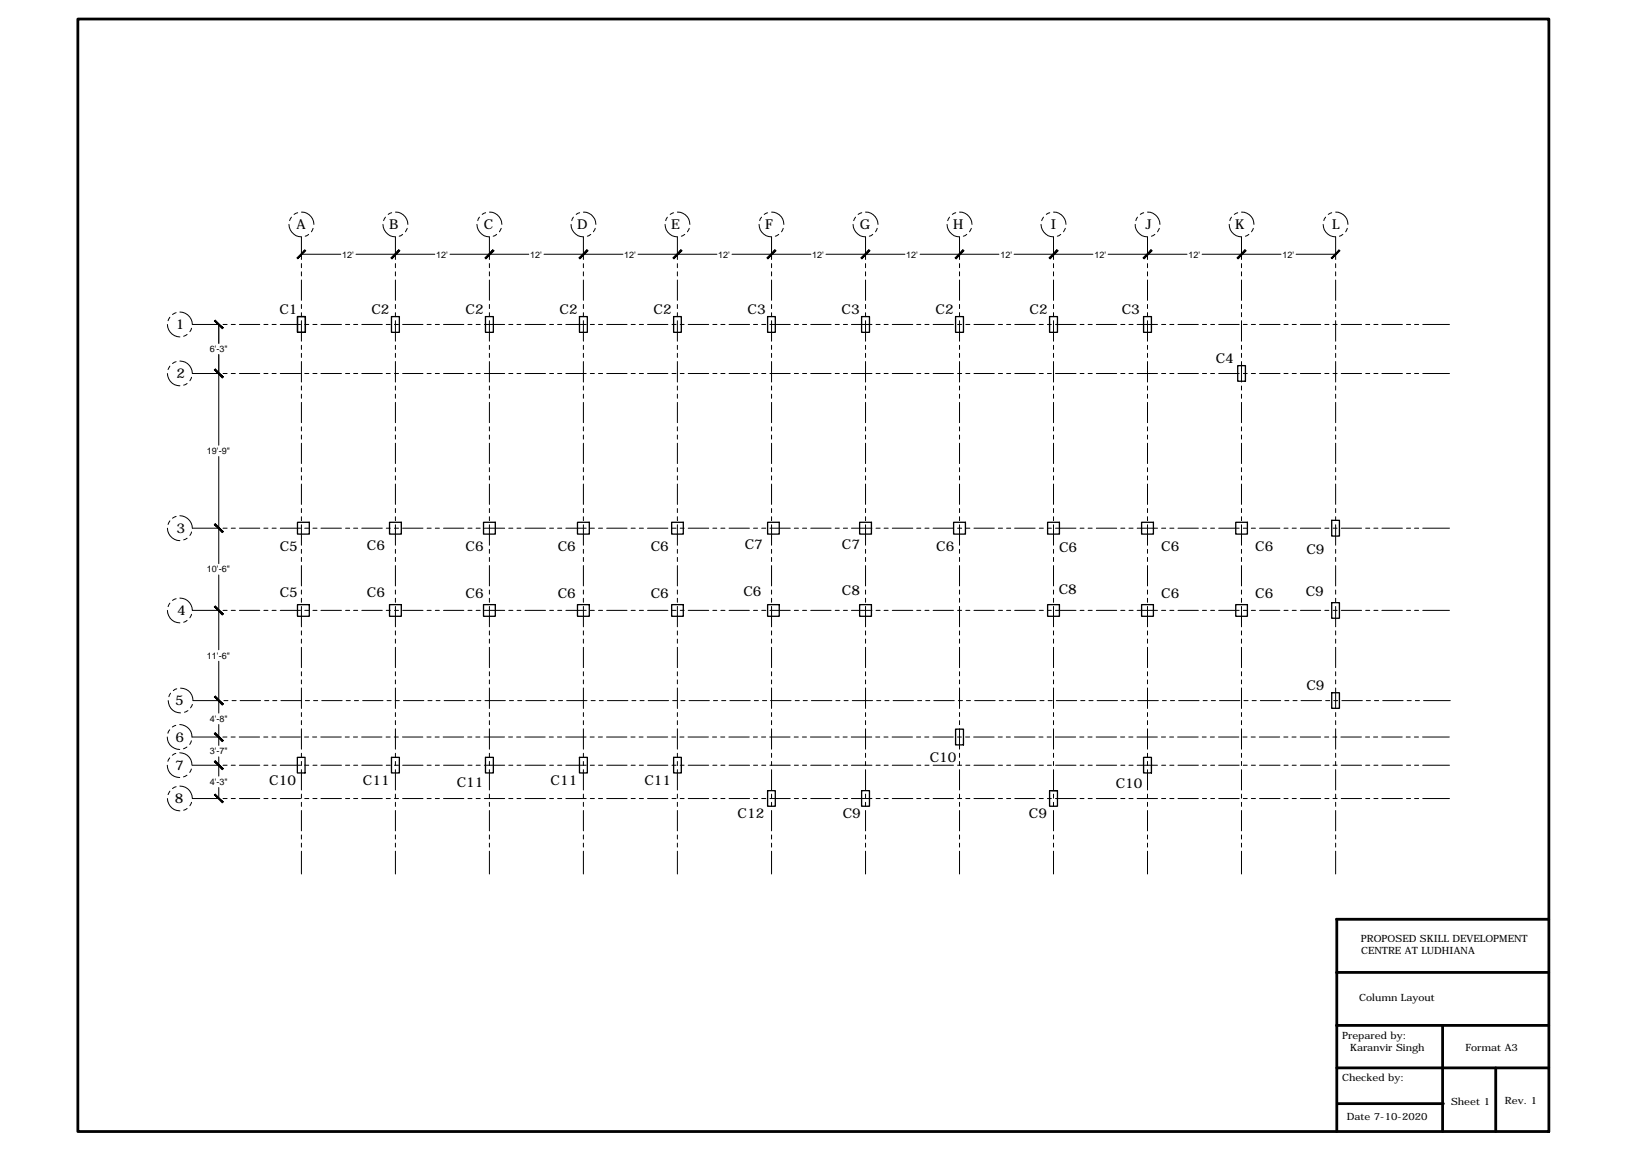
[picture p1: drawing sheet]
<svg xmlns="http://www.w3.org/2000/svg" width="420mm" height="297mm" viewBox="0 0 420 297" stroke-linecap="round" stroke-linejoin="round" font-family="sans-serif">
<!-- layer: Str Column -->
<g fill="none" stroke="#000" stroke-width=".34">
<path d="M76.8 81.7h2v4.1h-2zM101 81.7h2.1v4.1h-2.1zM125.3 81.7h2v4.1h-2zM149.5 81.7h2.1v4.1h-2.1zM173.8 81.7h2v4.1h-2zM198.1 81.7h2v4.1h-2zM222.4 81.7h2v4.1h-2zM246.6 81.7h2.1v4.1h-2.1zM270.9 81.7h2v4.1h-2zM295.1 81.7h2.1v4.1h-2.1zM319.4 94.4h2v4h-2zM76.8 134.8h3v3h-3z"/>
<path d="M100.5 134.8h3.1v3h-3.1zM124.8 134.8h3v3h-3zM149 134.8h3.1v3h-3.1zM173.3 134.8h3v3h-3zM198.1 134.8h3v3h-3zM221.9 134.8h3v3h-3zM246.1 134.8h3.1v3h-3.1zM270.4 134.8h3v3h-3zM294.6 134.8h3.1v3h-3.1zM318.9 134.8h3v3h-3zM343.7 134.3h2v4h-2zM76.8 156h3v3h-3z"/>
<path d="M100.5 156h3.1v3h-3.1zM124.8 156h3v3h-3zM149 156h3.1v3h-3.1zM173.3 156h3v3h-3zM198.1 156h3v3h-3zM221.9 156h3v3h-3zM270.4 156h3v3h-3zM294.6 156h3.1v3h-3.1zM318.9 156h3v3h-3zM343.7 155.5h2v4.1h-2zM343.7 178.8h2v4h-2zM76.7 195.5h2v4h-2z"/>
<path d="M101 195.5h2.1v4h-2.1zM125.3 195.5h2v4h-2zM149.5 195.5h2.1v4h-2.1zM173.8 195.5h2v4h-2zM246.6 188.2h2.1v4h-2.1zM295.1 195.5h2.1v4h-2.1zM198.1 204h2v4.1h-2zM222.4 204h2v4.1h-2zM270.9 204h2v4.1h-2z"/>
</g>
<!-- layer: Str Beam -->
<path d="M271.4 204h1.5" fill="none" stroke="#000" stroke-width=".34"/>
<!-- layer: Str grid -->
<g fill="none" stroke="#000" stroke-width=".26">
<path d="M74.6 57.9a3.3 3.3 0 0 0 3.2 3.2v5.9M75.2 56l-.5 .9M76.8 54.9l-.9 .4M77.8 54.7a3.2 3.2 0 0 1 3.2 3.2M80.8 58.9l-.4 .9M98.8 57.9a3.3 3.3 0 0 0 3.3 3.2v5.9M99.5 56l-.5 .9M101.1 54.9l-.9 .4M102.1 54.7a3.2 3.2 0 0 1 3.2 3.2M105.1 58.9l-.5 .9M123.1 57.9a3.3 3.3 0 0 0 3.2 3.2v5.9M123.7 56l-.4 .9"/>
<path d="M125.3 54.9l-.9 .4M126.3 54.7a3.2 3.2 0 0 1 3.2 3.2M129.4 58.9l-.5 .9M147.4 57.9a3.2 3.2 0 0 0 3.2 3.2v5.9M148 56l-.4 .9M149.6 54.9l-.9 .4M150.6 54.7a3.1 3.1 0 0 1 3.2 3.2M153.6 58.9l-.5 .9M171.6 57.9a3.2 3.2 0 0 0 3.2 3.2v5.9M172.2 56l-.4 .9M173.8 54.9l-.8 .4M174.8 54.7a3.1 3.1 0 0 1 3.2 3.2"/>
<path d="M177.9 58.9l-.5 .9M195.9 57.9a3.2 3.2 0 0 0 3.2 3.2v5.9M196.5 56l-.4 .9M198.1 54.9l-.9 .4M199.1 54.7a3.1 3.1 0 0 1 3.2 3.2M202.1 58.9l-.4 .9M220.2 57.9a3.3 3.3 0 0 0 3.2 3.2v5.9M220.8 56l-.5 .9M222.4 54.9l-.9 .4M223.4 54.7a3.2 3.2 0 0 1 3.2 3.2M226.4 58.9l-.4 .9M244.4 57.9a3.3 3.3 0 0 0 3.2 3.2v5.9"/>
<path d="M245.1 56l-.5 .9M246.7 54.9l-.9 .4M247.6 54.7a3.2 3.2 0 0 1 3.3 3.2M250.7 58.9l-.5 .9M268.7 57.9a3.3 3.3 0 0 0 3.2 3.2v5.9M269.3 56l-.5 .9M270.9 54.9l-.9 .4M271.9 54.7a3.2 3.2 0 0 1 3.2 3.2M274.9 58.9l-.4 .9M293 57.9a3.2 3.2 0 0 0 3.1 3.2v5.9M293.6 56l-.5 .9M295.2 54.9l-.9 .4"/>
<path d="M296.1 54.7a3.2 3.2 0 0 1 3.3 3.2M299.2 58.9l-.5 .9M317.2 57.9a3.2 3.2 0 0 0 3.2 3.2v5.9M317.8 56l-.4 .9M319.4 54.9l-.9 .4M320.4 54.7a3.1 3.1 0 0 1 3.2 3.2M323.5 58.9l-.5 .9M341.5 57.9a3.2 3.2 0 0 0 3.2 3.2v5.9M342.1 56l-.4 .9M343.7 54.9l-.9 .4M344.7 54.7a3.1 3.1 0 0 1 3.2 3.2M347.7 58.9l-.4 .9"/>
<path d="M77.8 68v1.1M77.8 70.1v1.1M77.8 72.3v5.2M77.8 78.6v1M77.8 65.6h10.2M79.7 60.5l-.9 .5M91.9 65.6h20.3M102.1 68v1.1M102.1 70.1v1.1M102.1 72.3v5.2M102.1 78.6v1M103.9 60.5l-.9 .5"/>
<path d="M116.1 65.6h20.4M126.3 68v1.1M126.3 70.1v1.1M126.3 72.3v5.2M126.3 78.6v1M128.2 60.5l-.9 .5M140.4 65.6h20.4M150.6 68v1.1M150.6 70.1v1.1M150.6 72.3v5.2M150.6 78.6v1M152.5 60.5l-.9 .5"/>
<path d="M164.7 65.6h20.3M174.8 68v1.1M174.8 70.1v1.1M174.8 72.3v5.2M174.8 78.6v1M176.7 60.5l-.9 .5M188.9 65.6h20.4M199.1 68v1.1M199.1 70.1v1.1M199.1 72.3v5.2M199.1 78.6v1M201 60.5l-.9 .5"/>
<path d="M213.2 65.6h20.3M223.4 68v1.1M223.4 70.1v1.1M223.4 72.3v5.2M223.4 78.6v1M225.2 60.5l-.8 .5M237.5 65.6h20.3M247.6 68v1.1M247.6 70.1v1.1M247.6 72.3v5.2M247.6 78.6v1M249.5 60.5l-.9 .5"/>
<path d="M261.7 65.6h20.4M271.9 68v1.1M271.9 70.1v1.1M271.9 72.3v5.2M271.9 78.6v1M273.8 60.5l-.9 .5M286 65.6h20.4M296.1 68v1.1M296.1 70.1v1.1M296.1 72.3v5.2M296.1 78.6v1M298.1 60.5l-.9 .5"/>
<path d="M310.2 65.6h20.4M320.4 68v1.1M320.4 70.1v1.1M320.4 72.3v5.2M320.4 78.6v1M322.3 60.5l-.9 .5M334.5 65.6h10.2M344.7 68v1.1M344.7 70.1v1.1M344.7 72.3v5.2M344.7 78.6v1M346.6 60.5l-.9 .5"/>
<path d="M43.2 83.7a3.3 3.3 0 0 0 3.2 3.3M43.2 96.4a3.2 3.2 0 0 0 3.2 3.2M43.8 81.9l-.4 .9M43.8 94.5l-.4 .9M45.5 80.7l-1 .5M45.5 93.3l-1 .5M46.4 80.5a3.3 3.3 0 0 1 3.2 3.2h6.9M46.4 93.2a3.2 3.2 0 0 1 3.2 3.2h6.9M48.3 86.3l-.9 .5M48.3 99l-.9 .4M49.4 84.7l-.4 .9M49.4 97.4l-.4 .9"/>
<path d="M56.5 96.4v18.5M57.6 96.4h1M57.6 83.7h1M59.7 96.4h1M59.7 83.7h1M61.8 96.4h5.2M61.8 83.7h5.2M68.1 96.4h1.1M68.1 83.7h1.1M70.2 96.4h1.1M70.2 83.7h1.1M72.3 96.4h5.3"/>
<path d="M72.3 83.7h5.3M77.8 80.7v1M77.8 82.8v5.3M77.8 89.1v1.1M77.8 91.2v1M77.8 93.3v5.3M77.8 99.6v1.1M78.6 96.4h1.1M78.6 83.7h1.1M80.8 96.4h1M80.8 83.7h1M82.8 96.4h5.3"/>
<path d="M82.8 83.7h5.3M89.2 96.4h1M89.2 83.7h1M91.3 96.4h1M91.3 83.7h1M93.4 96.4h5.3M93.4 83.7h5.3M99.7 96.4h1M99.7 83.7h1M101.8 96.4h1.1M101.8 83.7h1.1M102.1 80.7v1"/>
<path d="M102.1 82.8v5.3M102.1 89.1v1.1M102.1 91.2v1M102.1 93.3v5.3M102.1 99.6v1.1M103.9 96.4h5.3M103.9 83.7h5.3M110.2 96.4h1.1M110.2 83.7h1.1M112.3 96.4h1.1M112.3 83.7h1.1M114.5 96.4h5.2"/>
<path d="M114.5 83.7h5.2M120.8 96.4h1M120.8 83.7h1M122.9 96.4h1M122.9 83.7h1M125 96.4h5.2M125 83.7h5.2M126.3 80.7v1M126.3 82.8v5.3M126.3 89.1v1.1M126.3 91.2v1M126.3 93.3v5.3"/>
<path d="M126.3 99.6v1.1M131.3 96.4h1.1M131.3 83.7h1.1M133.4 96.4h1M133.4 83.7h1M135.5 96.4h5.3M135.5 83.7h5.3M141.8 96.4h1.1M141.8 83.7h1.1M143.9 96.4h1.1M143.9 83.7h1.1M146 96.4h5.3"/>
<path d="M146 83.7h5.3M150.6 80.7v1M150.6 82.8v5.3M150.6 89.1v1.1M150.6 91.2v1M150.6 93.3v5.3M150.6 99.6v1.1M152.3 96.4h1.1M152.3 83.7h1.1M154.5 96.4h1M154.5 83.7h1M156.6 96.4h5.2"/>
<path d="M156.6 83.7h5.2M162.9 96.4h1M162.9 83.7h1M165 96.4h1.1M165 83.7h1.1M167.1 96.4h5.3M167.1 83.7h5.3M173.4 96.4h1.1M173.4 83.7h1.1M174.8 80.7v1M174.8 82.8v5.3M174.8 89.1v1.1"/>
<path d="M174.8 91.2v1M174.8 93.3v5.3M174.8 99.6v1.1M175.5 96.4h1.1M175.5 83.7h1.1M177.6 96.4h5.3M177.6 83.7h5.3M184 96.4h1M184 83.7h1M186 96.4h1.1M186 83.7h1.1M188.2 96.4h5.2"/>
<path d="M188.2 83.7h5.2M194.5 96.4h1M194.5 83.7h1M196.6 96.4h1M196.6 83.7h1M198.7 96.4h5.2M198.7 83.7h5.2M199.1 80.7v1M199.1 82.8v5.3M199.1 89.1v1.1M199.1 91.2v1M199.1 93.3v5.3"/>
<path d="M199.1 99.6v1.1M205 96.4h1.1M205 83.7h1.1M207.1 96.4h1.1M207.1 83.7h1.1M209.2 96.4h5.3M209.2 83.7h5.3M215.5 96.4h1.1M215.5 83.7h1.1M217.7 96.4h1M217.7 83.7h1M219.7 96.4h5.3"/>
<path d="M219.7 83.7h5.3M223.4 80.7v1M223.4 82.8v5.3M223.4 89.1v1.1M223.4 91.2v1M223.4 93.3v5.3M223.4 99.6v1.1M226.1 96.4h1M226.1 83.7h1M228.2 96.4h1M228.2 83.7h1M230.3 96.4h5.3"/>
<path d="M230.3 83.7h5.3M236.6 96.4h1M236.6 83.7h1M238.7 96.4h1.1M238.7 83.7h1.1M240.8 96.4h5.3M240.8 83.7h5.3M247.1 96.4h1.1M247.1 83.7h1.1M247.6 80.7v1M247.6 82.8v5.3M247.6 89.1v1.1"/>
<path d="M247.6 91.2v1M247.6 93.3v5.3M247.6 99.6v1.1M249.2 96.4h1.1M249.2 83.7h1.1M251.4 96.4h5.2M251.4 83.7h5.2M257.7 96.4h1M257.7 83.7h1M259.8 96.4h1M259.8 83.7h1M261.9 96.4h5.3"/>
<path d="M261.9 83.7h5.3M268.2 96.4h1.1M268.2 83.7h1.1M270.3 96.4h1M270.3 83.7h1M271.9 80.7v1M271.9 82.8v5.3M271.9 89.1v1.1M271.9 91.2v1M271.9 93.3v5.3M271.9 99.6v1.1M272.4 96.4h5.3"/>
<path d="M272.4 83.7h5.3M278.8 96.4h1M278.8 83.7h1M280.8 96.4h1.1M280.8 83.7h1.1M282.9 96.4h5.3M282.9 83.7h5.3M289.2 96.4h1.1M289.2 83.7h1.1M291.4 96.4h1M291.4 83.7h1M293.5 96.4h5.2"/>
<path d="M293.5 83.7h5.2M296.1 80.7v1M296.1 82.8v5.3M296.1 89.1v1.1M296.1 91.2v1M296.1 93.3v5.3M296.1 99.6v1.1M299.8 96.4h1M299.8 83.7h1M301.9 96.4h1.1M301.9 83.7h1.1M304 96.4h5.3"/>
<path d="M304 83.7h5.3M310.3 96.4h1.1M310.3 83.7h1.1M312.4 96.4h1.1M312.4 83.7h1.1M314.5 96.4h5.3M314.5 83.7h5.3M320.4 80.7v1M320.4 82.8v5.3M320.4 89.1v1.1M320.4 91.2v1M320.4 93.3v5.3"/>
<path d="M320.4 99.6v1.1M320.9 96.4h1M320.9 83.7h1M322.9 96.4h1.1M322.9 83.7h1.1M325.1 96.4h5.3M325.1 83.7h5.3M331.4 96.4h1M331.4 83.7h1M333.5 96.4h1M333.5 83.7h1M335.6 96.4h5.3"/>
<path d="M335.6 83.7h5.3M341.9 96.4h1.1M341.9 83.7h1.1M344 96.4h1.1M344 83.7h1.1M344.7 80.7v1M344.7 82.8v5.3M344.7 89.1v1.1M344.7 91.2v1M344.7 93.3v5.3M344.7 99.6v1.1M346.1 96.4h5.3"/>
<path d="M346.1 83.7h5.3M352.5 96.4h1M352.5 83.7h1M354.6 96.4h1M354.6 83.7h1M356.6 96.4h5.3M356.6 83.7h5.3M363 96.4h1.1M363 83.7h1.1M365.1 96.4h1M365.1 83.7h1M367.2 96.4h6.9"/>
<path d="M367.2 83.7h6.9M56.5 117.8v27.7M77.8 101.7v1.1M77.8 103.8v5.3M77.8 110.2v1M77.8 112.3v1M77.8 114.4v5.2M102.1 101.7v1.1M102.1 103.8v5.3M102.1 110.2v1M102.1 112.3v1M102.1 114.4v5.2"/>
<path d="M126.3 101.7v1.1M126.3 103.8v5.3M126.3 110.2v1M126.3 112.3v1M126.3 114.4v5.2M150.6 101.7v1.1M150.6 103.8v5.3M150.6 110.2v1M150.6 112.3v1M150.6 114.4v5.2M174.8 101.7v1.1M174.8 103.8v5.3"/>
<path d="M174.8 110.2v1M174.8 112.3v1M174.8 114.4v5.2M199.1 101.7v1.1M199.1 103.8v5.3M199.1 110.2v1M199.1 112.3v1M199.1 114.4v5.2M223.4 101.7v1.1M223.4 103.8v5.3M223.4 110.2v1M223.4 112.3v1"/>
<path d="M223.4 114.4v5.2M247.6 101.7v1.1M247.6 103.8v5.3M247.6 110.2v1M247.6 112.3v1M247.6 114.4v5.2M271.9 101.7v1.1M271.9 103.8v5.3M271.9 110.2v1M271.9 112.3v1M271.9 114.4v5.2M296.1 101.7v1.1"/>
<path d="M296.1 103.8v5.3M296.1 110.2v1M296.1 112.3v1M296.1 114.4v5.2M320.4 101.7v1.1M320.4 103.8v5.3M320.4 110.2v1M320.4 112.3v1M320.4 114.4v5.2M344.7 101.7v1.1M344.7 103.8v5.3M344.7 110.2v1"/>
<path d="M344.7 112.3v1M344.7 114.4v5.2M43.2 136.3a3.3 3.3 0 0 0 3.2 3.2M43.8 134.4l-.4 .9M45.5 133.3l-1 .4M46.4 133.1a3.3 3.3 0 0 1 3.2 3.2h6.9M48.3 138.9l-.9 .4M49.4 137.3l-.4 .9M57.6 136.3h1M59.7 136.3h1M61.8 136.3h5.2M68.1 136.3h1.1"/>
<path d="M70.2 136.3h1.1M72.3 136.3h5.3M77.8 120.7v1.1M77.8 122.8v1.1M77.8 124.9v5.3M77.8 131.2v1.1M77.8 133.4v1M77.8 135.4v5.3M78.6 136.3h1.1M80.8 136.3h1M82.8 136.3h5.3M89.2 136.3h1"/>
<path d="M91.3 136.3h1M93.4 136.3h5.3M99.7 136.3h1M101.8 136.3h1.1M102.1 120.7v1.1M102.1 122.8v1.1M102.1 124.9v5.3M102.1 131.2v1.1M102.1 133.4v1M102.1 135.4v5.3M103.9 136.3h5.3M110.2 136.3h1.1"/>
<path d="M112.3 136.3h1.1M114.5 136.3h5.2M120.8 136.3h1M122.9 136.3h1M125 136.3h5.2M126.3 120.7v1.1M126.3 122.8v1.1M126.3 124.9v5.3M126.3 131.2v1.1M126.3 133.4v1M126.3 135.4v5.3M131.3 136.3h1.1"/>
<path d="M133.4 136.3h1M135.5 136.3h5.3M141.8 136.3h1.1M143.9 136.3h1.1M146 136.3h5.3M150.6 120.7v1.1M150.6 122.8v1.1M150.6 124.9v5.3M150.6 131.2v1.1M150.6 133.4v1M150.6 135.4v5.3M152.3 136.3h1.1"/>
<path d="M154.5 136.3h1M156.6 136.3h5.2M162.9 136.3h1M165 136.3h1.1M167.1 136.3h5.3M173.4 136.3h1.1M174.8 120.7v1.1M174.8 122.8v1.1M174.8 124.9v5.3M174.8 131.2v1.1M174.8 133.4v1M174.8 135.4v5.3"/>
<path d="M175.5 136.3h1.1M177.6 136.3h5.3M184 136.3h1M186 136.3h1.1M188.2 136.3h5.2M194.5 136.3h1M196.6 136.3h1M198.7 136.3h5.2M199.1 120.7v1.1M199.1 122.8v1.1M199.1 124.9v5.3M199.1 131.2v1.1"/>
<path d="M199.1 133.4v1M199.1 135.4v5.3M205 136.3h1.1M207.1 136.3h1.1M209.2 136.3h5.3M215.5 136.3h1.1M217.7 136.3h1M219.7 136.3h5.3M223.4 120.7v1.1M223.4 122.8v1.1M223.4 124.9v5.3M223.4 131.2v1.1"/>
<path d="M223.4 133.4v1M223.4 135.4v5.3M226.1 136.3h1M228.2 136.3h1M230.3 136.3h5.3M236.6 136.3h1M238.7 136.3h1.1M240.8 136.3h5.3M247.1 136.3h1.1M247.6 120.7v1.1M247.6 122.8v1.1M247.6 124.9v5.3"/>
<path d="M247.6 131.2v1.1M247.6 133.4v1M247.6 135.4v5.3M249.2 136.3h1.1M251.4 136.3h5.2M257.7 136.3h1M259.8 136.3h1M261.9 136.3h5.3M268.2 136.3h1.1M270.3 136.3h1M271.9 120.7v1.1M271.9 122.8v1.1"/>
<path d="M271.9 124.9v5.3M271.9 131.2v1.1M271.9 133.4v1M271.9 135.4v5.3M272.4 136.3h5.3M278.8 136.3h1M280.8 136.3h1.1M282.9 136.3h5.3M289.2 136.3h1.1M291.4 136.3h1M293.5 136.3h5.2M296.1 120.7v1.1"/>
<path d="M296.1 122.8v1.1M296.1 124.9v5.3M296.1 131.2v1.1M296.1 133.4v1M296.1 135.4v5.3M299.8 136.3h1M301.9 136.3h1.1M304 136.3h5.3M310.3 136.3h1.1M312.4 136.3h1.1M314.5 136.3h5.3M320.4 120.7v1.1"/>
<path d="M320.4 122.8v1.1M320.4 124.9v5.3M320.4 131.2v1.1M320.4 133.4v1M320.4 135.4v5.3M320.9 136.3h1M322.9 136.3h1.1M325.1 136.3h5.2M331.4 136.3h1M333.5 136.3h1M335.6 136.3h5.3M341.9 136.3h1.1"/>
<path d="M344 136.3h1.1M344.7 120.7v1.1M344.7 122.8v1.1M344.7 124.9v5.3M344.7 131.2v1.1M344.7 133.4v1M344.7 135.4v5.3M346.1 136.3h5.3M352.5 136.3h1M354.6 136.3h1M356.6 136.3h5.3M363 136.3h1.1"/>
<path d="M365.1 136.3h1M367.2 136.3h6.9M43.2 157.5a3.2 3.2 0 0 0 3.2 3.2M43.8 155.7l-.4 .8M45.5 154.5l-1 .4M46.4 154.3a3.2 3.2 0 0 1 3.2 3.2h6.9M49.4 158.5l-.4 .9M56.5 148.4v19.3M57.6 157.5h1M59.7 157.5h1M61.8 157.5h5.2M68.1 157.5h1.1"/>
<path d="M70.2 157.5h1.1M72.3 157.5h5.3M77.8 141.8v1M77.8 143.8v1.1M77.8 146v5.2M77.8 152.3v1M77.8 154.4v1M77.8 156.5v5.3M78.6 157.5h1.1M80.8 157.5h1M82.8 157.5h5.3M89.2 157.5h1"/>
<path d="M91.3 157.5h1M93.4 157.5h5.3M99.7 157.5h1M101.8 157.5h1.1M102.1 141.8v1M102.1 143.8v1.1M102.1 146v5.2M102.1 152.3v1M102.1 154.4v1M102.1 156.5v5.3M103.9 157.5h5.3M110.2 157.5h1.1"/>
<path d="M112.3 157.5h1.1M114.5 157.5h5.2M120.8 157.5h1M122.9 157.5h1M125 157.5h5.2M126.3 141.8v1M126.3 143.8v1.1M126.3 146v5.2M126.3 152.3v1M126.3 154.4v1M126.3 156.5v5.3M131.3 157.5h1.1"/>
<path d="M133.4 157.5h1M135.5 157.5h5.3M141.8 157.5h1.1M143.9 157.5h1.1M146 157.5h5.3M150.6 141.8v1M150.6 143.8v1.1M150.6 146v5.2M150.6 152.3v1M150.6 154.4v1M150.6 156.5v5.3M152.3 157.5h1.1"/>
<path d="M154.5 157.5h1M156.6 157.5h5.2M162.9 157.5h1M165 157.5h1.1M167.1 157.5h5.3M173.4 157.5h1.1M174.8 141.8v1M174.8 143.8v1.1M174.8 146v5.2M174.8 152.3v1M174.8 154.4v1M174.8 156.5v5.3"/>
<path d="M175.5 157.5h1.1M177.6 157.5h5.3M184 157.5h1M186 157.5h1.1M188.2 157.5h5.2M194.5 157.5h1M196.6 157.5h1M198.7 157.5h5.2M199.1 141.8v1M199.1 143.8v1.1M199.1 146v5.2M199.1 152.3v1"/>
<path d="M199.1 154.4v1M199.1 156.5v5.3M205 157.5h1.1M207.1 157.5h1.1M209.2 157.5h5.3M215.5 157.5h1.1M217.7 157.5h1M219.7 157.5h5.3M223.4 141.8v1M223.4 143.8v1.1M223.4 146v5.2M223.4 152.3v1"/>
<path d="M223.4 154.4v1M223.4 156.5v5.3M226.1 157.5h1M228.2 157.5h1M230.3 157.5h5.3M236.6 157.5h1M238.7 157.5h1.1M240.8 157.5h5.3M247.1 157.5h1.1M247.6 141.8v1M247.6 143.8v1.1M247.6 146v5.2"/>
<path d="M247.6 152.3v1M247.6 154.4v1M247.6 156.5v5.3M249.2 157.5h1.1M251.4 157.5h5.2M257.7 157.5h1M259.8 157.5h1M261.9 157.5h5.3M268.2 157.5h1.1M270.3 157.5h1M271.9 141.8v1M271.9 143.8v1.1"/>
<path d="M271.9 146v5.2M271.9 152.3v1M271.9 154.4v1M271.9 156.5v5.3M272.4 157.5h5.3M278.8 157.5h1M280.8 157.5h1.1M282.9 157.5h5.3M289.2 157.5h1.1M291.4 157.5h1M293.5 157.5h5.2M296.1 141.8v1"/>
<path d="M296.1 143.8v1.1M296.1 146v5.2M296.1 152.3v1M296.1 154.4v1M296.1 156.5v5.3M299.8 157.5h1M301.9 157.5h1.1M304 157.5h5.3M310.3 157.5h1.1M312.4 157.5h1.1M314.5 157.5h5.3M320.4 141.8v1"/>
<path d="M320.4 143.8v1.1M320.4 146v5.2M320.4 152.3v1M320.4 154.4v1M320.4 156.5v5.3M320.9 157.5h1M322.9 157.5h1.1M325.1 157.5h5.2M331.4 157.5h1M333.5 157.5h1M335.6 157.5h5.3M341.9 157.5h1.1"/>
<path d="M344 157.5h1.1M344.7 141.8v1M344.7 143.8v1.1M344.7 146v5.2M344.7 152.3v1M344.7 154.4v1M344.7 156.5v5.3M346.1 157.5h5.3M352.5 157.5h1M354.6 157.5h1M356.6 157.5h5.3M363 157.5h1.1"/>
<path d="M365.1 157.5h1M367.2 157.5h6.9M44 178.9l-.4 .9M45.6 177.8l-.9 .4M46.6 177.6a3.1 3.1 0 0 1 3.2 3.2h6.9M48.3 160.1l-.9 .5M56.5 170.6v13.4M77.8 162.8v1.1M77.8 164.9v1.1M77.8 167v5.3M77.8 173.4v1M77.8 175.5v1"/>
<path d="M77.8 177.5v5.3M102.1 162.8v1.1M102.1 164.9v1.1M102.1 167v5.3M102.1 173.4v1M102.1 175.5v1M102.1 177.5v5.3M126.3 162.8v1.1M126.3 164.9v1.1M126.3 167v5.3M126.3 173.4v1M126.3 175.5v1"/>
<path d="M126.3 177.5v5.3M150.6 162.8v1.1M150.6 164.9v1.1M150.6 167v5.3M150.6 173.4v1M150.6 175.5v1M150.6 177.5v5.3M174.8 162.8v1.1M174.8 164.9v1.1M174.8 167v5.3M174.8 173.4v1M174.8 175.5v1"/>
<path d="M174.8 177.5v5.3M199.1 162.8v1.1M199.1 164.9v1.1M199.1 167v5.3M199.1 173.4v1M199.1 175.5v1M199.1 177.5v5.3M223.4 162.8v1.1M223.4 164.9v1.1M223.4 167v5.3M223.4 173.4v1M223.4 175.5v1"/>
<path d="M223.4 177.5v5.3M247.6 162.8v1.1M247.6 164.9v1.1M247.6 167v5.3M247.6 173.4v1M247.6 175.5v1M247.6 177.5v5.3M271.9 162.8v1.1M271.9 164.9v1.1M271.9 167v5.3M271.9 173.4v1M271.9 175.5v1"/>
<path d="M271.9 177.5v5.3M296.1 162.8v1.1M296.1 164.9v1.1M296.1 167v5.3M296.1 173.4v1M296.1 175.5v1M296.1 177.5v5.3M320.4 162.8v1.1M320.4 164.9v1.1M320.4 167v5.3M320.4 173.4v1M320.4 175.5v1"/>
<path d="M320.4 177.5v5.3M344.7 162.8v1.1M344.7 164.9v1.1M344.7 167v5.3M344.7 173.4v1M344.7 175.5v1M344.7 177.5v5.3M43.2 197.5a3.1 3.1 0 0 0 3.2 3.2M43.2 190.2a3.2 3.2 0 0 0 3.2 3.2M43.4 180.8a3.1 3.1 0 0 0 3.2 3.2M43.8 195.6l-.5 .9M43.8 188.3l-.5 .9"/>
<path d="M45.4 194.4l-.9 .5M45.4 187.2l-.9 .4M46.4 194.3a3.1 3.1 0 0 1 3.2 3.2M46.4 187a3.2 3.2 0 0 1 3.2 3.2h6.9M48.2 192.8l-.8 .5M48.5 183.4l-.9 .4M49.4 198.5l-.4 .8M49.4 191.2l-.4 .9M49.6 181.8l-.4 .9M49.6 197.5h6.9M56.5 187v5.4M56.5 195.3v5"/>
<path d="M57.5 190.2h1.1M57.6 197.5h1M57.8 180.8h1M59.6 190.2h1.1M59.7 197.5h1M59.9 180.8h1M61.8 190.2h5.2M61.8 197.5h5.2M62 180.8h5.3M68.1 190.2h1M68.1 197.5h1.1M68.3 180.8h1.1"/>
<path d="M70.2 190.2h1M70.2 197.5h1.1M70.4 180.8h1M72.2 190.2h5.3M72.3 197.5h5.3M72.5 180.8h5.3M77.8 183.9v1M77.8 186v1M77.8 188.1v5.2M77.8 194.4v1.1M77.8 196.5v1.1M77.8 198.6v5.3"/>
<path d="M78.6 190.2h1.1M78.6 197.5h1.1M78.8 180.8h1.1M80.7 190.2h1M80.8 197.5h1M80.9 180.8h1.1M82.8 190.2h5.3M82.8 197.5h5.3M83 180.8h5.3M89.1 190.2h1.1M89.2 197.5h1M89.4 180.8h1"/>
<path d="M91.2 190.2h1.1M91.3 197.5h1M91.5 180.8h1M93.3 190.2h5.3M93.4 197.5h5.3M93.6 180.8h5.2M99.6 190.2h1.1M99.7 197.5h1M99.9 180.8h1.1M101.8 190.2h1M101.8 197.5h1.1M102 180.8h1.1"/>
<path d="M102.1 183.9v1M102.1 186v1M102.1 188.1v5.2M102.1 194.4v1.1M102.1 196.5v1.1M102.1 198.6v5.3M103.9 190.2h5.2M103.9 197.5h5.3M104.1 180.8h5.3M110.2 190.2h1M110.2 197.5h1.1M110.4 180.8h1.1"/>
<path d="M112.3 190.2h1.1M112.3 197.5h1.1M112.6 180.8h1M114.4 190.2h5.3M114.5 197.5h5.2M114.6 180.8h5.3M120.7 190.2h1.1M120.8 197.5h1M121 180.8h1M122.8 190.2h1.1M122.9 197.5h1M123 180.8h1.1"/>
<path d="M124.9 190.2h5.3M125 197.5h5.2M125.2 180.8h5.2M126.3 183.9v1M126.3 186v1M126.3 188.1v5.2M126.3 194.4v1.1M126.3 196.5v1.1M126.3 198.6v5.3M131.3 190.2h1M131.3 197.5h1.1M131.5 180.8h1"/>
<path d="M133.3 190.2h1.1M133.4 197.5h1M133.6 180.8h1M135.5 190.2h5.2M135.5 197.5h5.3M135.7 180.8h5.3M141.8 190.2h1M141.8 197.5h1.1M142 180.8h1.1M143.9 190.2h1M143.9 197.5h1.1M144.1 180.8h1.1"/>
<path d="M146 190.2h5.2M146 197.5h5.3M146.2 180.8h5.3M150.6 183.9v1M150.6 186v1M150.6 188.1v5.2M150.6 194.4v1.1M150.6 196.5v1.1M150.6 198.6v5.3M152.3 190.2h1.1M152.3 197.5h1.1M152.6 180.8h1"/>
<path d="M154.4 190.2h1.1M154.5 197.5h1M154.7 180.8h1M156.5 190.2h5.3M156.6 197.5h5.2M156.7 180.8h5.3M162.8 190.2h1.1M162.9 197.5h1M163.1 180.8h1M165 190.2h1M165 197.5h1.1M165.2 180.8h1"/>
<path d="M167 190.2h5.3M167.1 197.5h5.3M167.3 180.8h5.2M173.4 190.2h1M173.4 197.5h1.1M173.6 180.8h1.1M174.8 183.9v1M174.8 186v1M174.8 188.1v5.2M174.8 194.4v1.1M174.8 196.5v1.1M174.8 198.6v5.3"/>
<path d="M175.5 190.2h1M175.5 197.5h1.1M175.7 180.8h1.1M177.6 190.2h5.2M177.6 197.5h5.3M177.8 180.8h5.3M183.9 190.2h1M184 197.5h1M184.1 180.8h1.1M186 190.2h1.1M186 197.5h1.1M186.3 180.8h1"/>
<path d="M188.1 190.2h5.3M188.2 197.5h5.2M188.4 180.8h5.2M194.4 190.2h1.1M194.5 197.5h1M194.7 180.8h1M196.5 190.2h1.1M196.6 197.5h1M196.8 180.8h1.1M198.7 190.2h5.2M198.7 197.5h5.2M198.9 180.8h5.3"/>
<path d="M199.1 183.9v1M199.1 186v1M199.1 188.1v5.2M199.1 194.4v1.1M199.1 196.5v1.1M199.1 198.6v5.3M205 190.2h1M205 197.5h1.1M205.2 180.8h1.1M207.1 190.2h1M207.1 197.5h1.1M207.3 180.8h1.1"/>
<path d="M209.2 190.2h5.2M209.2 197.5h5.3M209.4 180.8h5.3M215.5 190.2h1.1M215.5 197.5h1.1M215.7 180.8h1.1M217.6 190.2h1M217.7 197.5h1M217.8 180.8h1.1M219.7 190.2h5.3M219.7 197.5h5.3M219.9 180.8h5.3"/>
<path d="M223.4 183.9v1M223.4 186v1M223.4 188.1v5.2M223.4 194.4v1.1M223.4 196.5v1.1M223.4 198.6v5.3M226 190.2h1.1M226.1 197.5h1M226.3 180.8h1M228.1 190.2h1.1M228.2 197.5h1M228.4 180.8h1"/>
<path d="M230.2 190.2h5.3M230.3 197.5h5.3M230.5 180.8h5.2M236.5 190.2h1.1M236.6 197.5h1M236.8 180.8h1.1M238.7 190.2h1M238.7 197.5h1.1M238.9 180.8h1.1M240.8 190.2h5.2M240.8 197.5h5.3M241 180.8h5.3"/>
<path d="M247.1 190.2h1M247.1 197.5h1.1M247.3 180.8h1.1M247.6 183.9v1M247.6 186v1M247.6 188.1v5.2M247.6 194.4v1.1M247.6 196.5v1.1M247.6 198.6v5.3M249.2 190.2h1.1M249.2 197.5h1.1M249.4 180.8h1.1"/>
<path d="M251.3 190.2h5.3M251.4 197.5h5.2M251.5 180.8h5.3M257.6 190.2h1.1M257.7 197.5h1M257.9 180.8h1M259.7 190.2h1.1M259.8 197.5h1M260 180.8h1M261.8 190.2h5.3M261.9 197.5h5.3M262.1 180.8h5.2"/>
<path d="M268.1 190.2h1.1M268.2 197.5h1.1M268.4 180.8h1M270.2 190.2h1.1M270.3 197.5h1M270.5 180.8h1.1M271.9 183.9v1M271.9 186v1M271.9 188.1v5.2M271.9 194.4v1.1M271.9 196.5v1.1M271.9 198.6v5.3"/>
<path d="M272.4 190.2h5.2M272.4 197.5h5.3M272.6 180.8h5.3M278.7 190.2h1M278.8 197.5h1M278.9 180.8h1.1M280.8 190.2h1M280.8 197.5h1.1M281 180.8h1.1M282.9 190.2h5.2M282.9 197.5h5.3M283.2 180.8h5.2"/>
<path d="M289.2 190.2h1.1M289.2 197.5h1.1M289.5 180.8h1M291.3 190.2h1.1M291.4 197.5h1M291.6 180.8h1M293.4 190.2h5.3M293.5 197.5h5.2M293.7 180.8h5.2M296.1 183.9v1M296.1 186v1M296.1 188.1v5.2"/>
<path d="M296.1 194.4v1.1M296.1 196.5v1.1M296.1 198.6v5.3M299.7 190.2h1.1M299.8 197.5h1M300 180.8h1M301.9 190.2h1M301.9 197.5h1.1M302.1 180.8h1M303.9 190.2h5.3M304 197.5h5.3M304.2 180.8h5.2"/>
<path d="M310.3 190.2h1M310.3 197.5h1.1M310.5 180.8h1.1M312.4 190.2h1M312.4 197.5h1.1M312.6 180.8h1.1M314.5 190.2h5.2M314.5 197.5h5.3M314.7 180.8h5.3M320.4 183.9v1M320.4 186v1M320.4 188.1v5.2"/>
<path d="M320.4 194.4v1.1M320.4 196.5v1.1M320.4 198.6v5.3M320.8 190.2h1M320.9 197.5h1M321 180.8h1.1M322.9 190.2h1.1M322.9 197.5h1.1M323.2 180.8h1M325 190.2h5.3M325.1 197.5h5.3M325.3 180.8h5.2"/>
<path d="M331.3 190.2h1.1M331.4 197.5h1M331.6 180.8h1M333.4 190.2h1.1M333.5 197.5h1M333.7 180.8h1.1M335.6 190.2h5.2M335.6 197.5h5.3M335.8 180.8h5.3M341.9 190.2h1M341.9 197.5h1.1M342.1 180.8h1.1"/>
<path d="M344 190.2h1M344 197.5h1.1M344.2 180.8h1.1M344.7 183.9v1M344.7 186v1M344.7 188.1v5.2M344.7 194.4v1.1M344.7 196.5v1.1M344.7 198.6v5.3M346.1 190.2h5.3M346.1 197.5h5.3M346.3 180.8h5.3"/>
<path d="M352.4 190.2h1.1M352.5 197.5h1M352.6 180.8h1.1M354.5 190.2h1M354.6 197.5h1M354.7 180.8h1.1M356.6 190.2h5.3M356.6 197.5h5.3M356.9 180.8h5.2M362.9 190.2h1.1M363 197.5h1.1M363.2 180.8h1"/>
<path d="M365 190.2h1.1M365.1 197.5h1M365.3 180.8h1M367.1 190.2h6.9M367.2 197.5h6.9M367.4 180.8h6.9M43.2 206.1a3.2 3.2 0 0 0 3.2 3.2M43.8 204.2l-.4 .9M45.5 203l-1 .5M46.4 202.9a3.2 3.2 0 0 1 3.2 3.2h6.9M48.2 200.1l-.8 .4M48.3 208.7l-.9 .4"/>
<path d="M49.4 207.1l-.4 .8M56.5 203.2v2.9M57.6 206.1h1M59.7 206.1h1M61.8 206.1h5.2M68.1 206.1h1.1M70.2 206.1h1.1M72.3 206.1h5.3M77.8 204.9v1.1M77.8 207.1v1M77.8 209.2v5.2M77.8 215.5v1"/>
<path d="M77.8 217.6v1M77.8 219.7v5.9M78.6 206.1h1.1M80.8 206.1h1M82.8 206.1h5.3M89.2 206.1h1M91.3 206.1h1M93.4 206.1h5.3M99.7 206.1h1M101.8 206.1h1.1M102.1 204.9v1.1M102.1 207.1v1"/>
<path d="M102.1 209.2v5.2M102.1 215.5v1M102.1 217.6v1M102.1 219.7v5.9M103.9 206.1h5.3M110.2 206.1h1.1M112.3 206.1h1.1M114.5 206.1h5.2M120.8 206.1h1M122.9 206.1h1M125 206.1h5.2M126.3 204.9v1.1"/>
<path d="M126.3 207.1v1M126.3 209.2v5.2M126.3 215.5v1M126.3 217.6v1M126.3 219.7v5.9M131.3 206.1h1.1M133.4 206.1h1M135.5 206.1h5.3M141.8 206.1h1.1M143.9 206.1h1.1M146 206.1h5.3M150.6 204.9v1.1"/>
<path d="M150.6 207.1v1M150.6 209.2v5.2M150.6 215.5v1M150.6 217.6v1M150.6 219.7v5.9M152.3 206.1h1.1M154.5 206.1h1M156.6 206.1h5.2M162.9 206.1h1M165 206.1h1.1M167.1 206.1h5.3M173.4 206.1h1.1"/>
<path d="M174.8 204.9v1.1M174.8 207.1v1M174.8 209.2v5.2M174.8 215.5v1M174.8 217.6v1M174.8 219.7v5.9M175.5 206.1h1.1M177.6 206.1h5.3M184 206.1h1M186 206.1h1.1M188.2 206.1h5.2M194.5 206.1h1"/>
<path d="M196.6 206.1h1M198.7 206.1h5.2M199.1 204.9v1.1M199.1 207.1v1M199.1 209.2v5.2M199.1 215.5v1M199.1 217.6v1M199.1 219.7v5.9M205 206.1h1.1M207.1 206.1h1.1M209.2 206.1h5.3M215.5 206.1h1.1"/>
<path d="M217.7 206.1h1M219.7 206.1h5.3M223.4 204.9v1.1M223.4 207.1v1M223.4 209.2v5.2M223.4 215.5v1M223.4 217.6v1M223.4 219.7v5.9M226.1 206.1h1M228.2 206.1h1M230.3 206.1h5.3M236.6 206.1h1"/>
<path d="M238.7 206.1h1.1M240.8 206.1h5.3M247.1 206.1h1.1M247.6 204.9v1.1M247.6 207.1v1M247.6 209.2v5.2M247.6 215.5v1M247.6 217.6v1M247.6 219.7v5.9M249.2 206.1h1.1M251.4 206.1h5.2M257.7 206.1h1"/>
<path d="M259.8 206.1h1M261.9 206.1h5.3M268.2 206.1h1.1M270.3 206.1h1M271.9 204.9v1.1M271.9 207.1v1M271.9 209.2v5.2M271.9 215.5v1M271.9 217.6v1M271.9 219.7v5.9M272.4 206.1h5.3M278.8 206.1h1"/>
<path d="M280.8 206.1h1.1M282.9 206.1h5.3M289.2 206.1h1.1M291.4 206.1h1M293.5 206.1h5.2M296.1 204.9v1.1M296.1 207.1v1M296.1 209.2v5.2M296.1 215.5v1M296.1 217.6v1M296.1 219.7v5.9M299.8 206.1h1"/>
<path d="M301.9 206.1h1.1M304 206.1h5.3M310.3 206.1h1.1M312.4 206.1h1.1M314.5 206.1h5.3M320.4 204.9v1.1M320.4 207.1v1M320.4 209.2v5.2M320.4 215.5v1M320.4 217.6v1M320.4 219.7v5.9M320.9 206.1h1"/>
<path d="M322.9 206.1h1.1M325.1 206.1h5.3M331.4 206.1h1M333.5 206.1h1M335.6 206.1h5.3M341.9 206.1h1.1M344 206.1h1.1M344.7 204.9v1.1M344.7 207.1v1M344.7 209.2v5.2M344.7 215.5v1M344.7 217.6v1"/>
<path d="M344.7 219.7v5.9M346.1 206.1h5.3M352.5 206.1h1M354.6 206.1h1M356.6 206.1h5.3M363 206.1h1.1M365.1 206.1h1M367.2 206.1h6.9"/>
</g>
<!-- layer: 0 -->
<g fill="#000" stroke="#000" stroke-width=".26">
<path d="M78.7 64.5l-1.8 2.3 2-2.1zM78.7 64.5l-1.8 2.3-.2-.3z"/>
<path d="M102.9 64.5l-1.9 2 .2 .3zM102.9 64.5l.3 .2-2 2.1z"/>
<path d="M102.9 64.5l-1.7 2.3 2-2.1zM102.9 64.5l-1.7 2.3-.2-.3z"/>
<path d="M127.2 64.5l-2 2 .2 .3zM127.2 64.5l.3 .2-2.1 2.1z"/>
<path d="M127.2 64.5l-1.8 2.3 2.1-2.1zM127.2 64.5l-1.8 2.3-.2-.3z"/>
<path d="M149.5 66.5l.2 .3 1.8-2.3zM151.5 64.5l.2 .2-2 2.1z"/>
<path d="M151.5 64.5l-1.8 2.3 2-2.1zM151.5 64.5l-1.8 2.3-.2-.3z"/>
<path d="M175.8 64.5l-2.1 2 .2 .3zM175.8 64.5l.2 .2-2.1 2.1z"/>
<path d="M175.8 64.5l-1.9 2.3 2.1-2.1zM175.8 64.5l-1.9 2.3-.2-.3z"/>
<path d="M198 66.5l.2 .3 1.8-2.3zM200 64.5l.2 .2-2 2.1z"/>
<path d="M200 64.5l-1.8 2.3 2-2.1zM200 64.5l-1.8 2.3-.2-.3z"/>
<path d="M222.2 66.5l.2 .3 1.9-2.3zM224.3 64.5l.2 .2-2.1 2.1z"/>
<path d="M224.3 64.5l-1.9 2.3 2.1-2.1zM224.3 64.5l-1.9 2.3-.2-.3z"/>
<path d="M248.5 64.5l-2 2 .2 .3zM248.5 64.5l.2 .2-2 2.1z"/>
<path d="M248.5 64.5l-1.8 2.3 2-2.1zM248.5 64.5l-1.8 2.3-.2-.3z"/>
<path d="M272.8 64.5l-2 2 .2 .3zM272.8 64.5l.2 .2-2 2.1z"/>
<path d="M272.8 64.5l-1.8 2.3 2-2.1zM272.8 64.5l-1.8 2.3-.2-.3z"/>
<path d="M295 66.5l.3 .3 1.8-2.3zM297.1 64.5l.2 .2-2 2.1z"/>
<path d="M297.1 64.5l-1.8 2.3 2-2.1zM297.1 64.5l-1.8 2.3-.3-.3z"/>
<path d="M319.3 66.5l.2 .3 1.8-2.3zM321.3 64.5l.2 .2-2 2.1z"/>
<path d="M321.3 64.5l-1.8 2.3 2-2.1zM319.3 66.5l2-2-1.8 2.3z"/>
<path d="M345.6 64.5l-2 2 .2 .3zM345.6 64.5l.2 .2-2 2.1z"/>
<path d="M55.4 95.5l2.2 1.8-2-2zM55.4 95.5l2.2 1.8-.3 .2z"/>
<path d="M55.4 95.5l1.9 2 .3-.2zM55.4 95.5l.2-.2 2 2z"/>
<path d="M55.4 82.8l1.9 2 .3-.2zM55.6 82.6l2 2-2.2-1.8z"/>
<path d="M55.6 135.2l-.2 .2 2.2 1.8zM55.4 135.4l2.2 1.8-.3 .2z"/>
<path d="M55.4 135.4l1.9 2 .3-.2zM55.4 135.4l.2-.2 2 2z"/>
<path d="M55.6 156.4l-.2 .2 2.2 1.9zM55.4 156.6l2.2 1.9-.3 .2z"/>
<path d="M55.4 156.6l1.9 2.1 .3-.2zM55.4 156.6l.2-.2 2 2.1z"/>
<path d="M55.6 179.7l-.2 .2 2.2 1.8zM55.4 179.9l2.2 1.8-.3 .2z"/>
<path d="M55.6 189.1l-.2 .2 2.2 1.8zM55.4 189.3l2.2 1.8-.3 .2z"/>
<path d="M55.6 196.3l-.2 .3 2.2 1.8zM55.4 196.6l2.2 1.8-.3 .2z"/>
<path d="M55.4 179.9l1.9 2 .3-.2zM55.4 179.9l.2-.2 2 2z"/>
<path d="M55.4 189.3l1.9 2 .3-.2zM55.6 189.1l2 2-2.2-1.8z"/>
<path d="M55.4 196.6l1.9 2 .3-.2zM55.6 196.3l2 2.1-2.2-1.8z"/>
<path d="M55.6 204.9l-.2 .2 2.2 1.9zM55.4 205.1l2.2 1.9-.3 .2z"/>
</g>
<!-- layer: drg seal -->
<path d="M344.9 237.2h54.8M345 237.2v54.8M344.9 251h54.8M344.9 264.6h54.8M345 275.6h54.7M372.3 264.6v27.4M386 275.6v16.4M345.1 284.8h27.4M399.7 292h-379.6v-287.1h379.6v287.1" fill="none" stroke="#000" stroke-width=".72"/>
<!-- layer: Str LBL -->
<path d="M56.5 83.7v4.9M56.5 91.5v4.9" fill="none" stroke="#000" stroke-width=".34"/>
<g font-size="3.5">
<text x="76.5" y="59.1">A</text>
<text x="100.4" y="59.1">B</text>
<text x="124.9" y="59.1">C</text>
<text x="149" y="59.1">D</text>
<text x="173.2" y="59.1">E</text>
<text x="197.5" y="59.1">F</text>
<text x="221.9" y="59.1">G</text>
<text x="246" y="59.1">H</text>
<text x="271.2" y="59.1">I</text>
<text x="295.6" y="59.1">J</text>
<text x="318.8" y="59.1">K</text>
<text x="343.8" y="59.1">L</text>
<text x="72.1" y="81">C1</text>
<text x="95.9" y="81">C2</text>
<text x="120.2" y="81">C2</text>
<text x="144.4" y="81">C2</text>
<text x="168.7" y="81">C2</text>
<text x="192.9" y="81">C3</text>
<text x="217.2" y="81">C3</text>
<text x="241.5" y="81">C2</text>
<text x="265.7" y="81">C2</text>
<text x="289.5" y="81">C3</text>
<text x="45.4" y="84.9">1</text>
<text x="313.8" y="93.6">C4</text>
<text x="45.6" y="97.5">2</text>
<text x="45.6" y="137.5">3</text>
<text x="72.2" y="142.2">C5</text>
<text x="94.7" y="142">C6</text>
<text x="120.2" y="142.2">C6</text>
<text x="144" y="142.2">C6</text>
<text x="168" y="142.2">C6</text>
<text x="192.2" y="141.7">C7</text>
<text x="217.3" y="141.7">C7</text>
<text x="241.6" y="142.2">C6</text>
<text x="273.3" y="142.4">C6</text>
<text x="299.7" y="142.2">C6</text>
<text x="324" y="142.2">C6</text>
<text x="337.2" y="143">C9</text>
<text x="72.2" y="154">C5</text>
<text x="94.7" y="154.1">C6</text>
<text x="120.2" y="154.3">C6</text>
<text x="144" y="154.3">C6</text>
<text x="168" y="154.3">C6</text>
<text x="191.9" y="153.8">C6</text>
<text x="217.3" y="153.7">C8</text>
<text x="273.2" y="153.4">C8</text>
<text x="299.7" y="154.3">C6</text>
<text x="324" y="154.3">C6</text>
<text x="337" y="153.8">C9</text>
<text x="45.7" y="158.7">4</text>
<text x="337.2" y="178.1">C9</text>
<text x="45.2" y="181.9">5</text>
<text x="45.3" y="191.4">6</text>
<text x="239.9" y="196.6">C10</text>
<text x="45.2" y="198.6">7</text>
<text x="69.5" y="202.6">C10</text>
<text x="93.7" y="202.6">C11</text>
<text x="117.9" y="203.1">C11</text>
<text x="142.1" y="202.6">C11</text>
<text x="166.3" y="202.6">C11</text>
<text x="287.9" y="203.4">C10</text>
<text x="45.1" y="207.2">8</text>
<text x="190.4" y="211">C12</text>
<text x="217.5" y="211.2">C9</text>
<text x="265.5" y="211.2">C9</text>
</g>
<g font-size="2.6">
<text x="351.2" y="243">PROPOSED SKILL DEVELOPMENT</text>
<text x="351.3" y="246.3">CENTRE AT LUDHIANA</text>
<text x="350.8" y="258.3">Column Layout</text>
<text x="346.4" y="268.1">Prepared by:</text>
<text x="348.4" y="271.4">Karanvir Singh</text>
<text x="378.2" y="271.3">Format A3</text>
<text x="346.4" y="279.1">Checked by:</text>
<text x="374.5" y="285.2">Sheet 1</text>
<text x="388.4" y="284.9">Rev. 1</text>
<text x="347.6" y="289">Date 7-10-2020</text>
</g>
<g font-size="2.3">
<text x="88.3" y="66.5">12'</text>
<text x="112.6" y="66.5">12'</text>
<text x="136.8" y="66.5">12'</text>
<text x="161.1" y="66.5">12'</text>
<text x="185.4" y="66.5">12'</text>
<text x="209.6" y="66.5">12'</text>
<text x="233.9" y="66.5">12'</text>
<text x="258.2" y="66.5">12'</text>
<text x="282.4" y="66.5">12'</text>
<text x="306.7" y="66.5">12'</text>
<text x="330.9" y="66.5">12'</text>
<text x="54.1" y="90.9">6'-3&quot;</text>
<text x="53.4" y="117.2">19'-9&quot;</text>
<text x="53.4" y="147.7">10'-6&quot;</text>
<text x="53.4" y="170">11'-6&quot;</text>
<text x="54.2" y="186.3">4'-8&quot;</text>
<text x="54.1" y="194.6">3'-7&quot;</text>
<text x="54.2" y="202.6">4'-3&quot;</text>
</g>
</svg>
